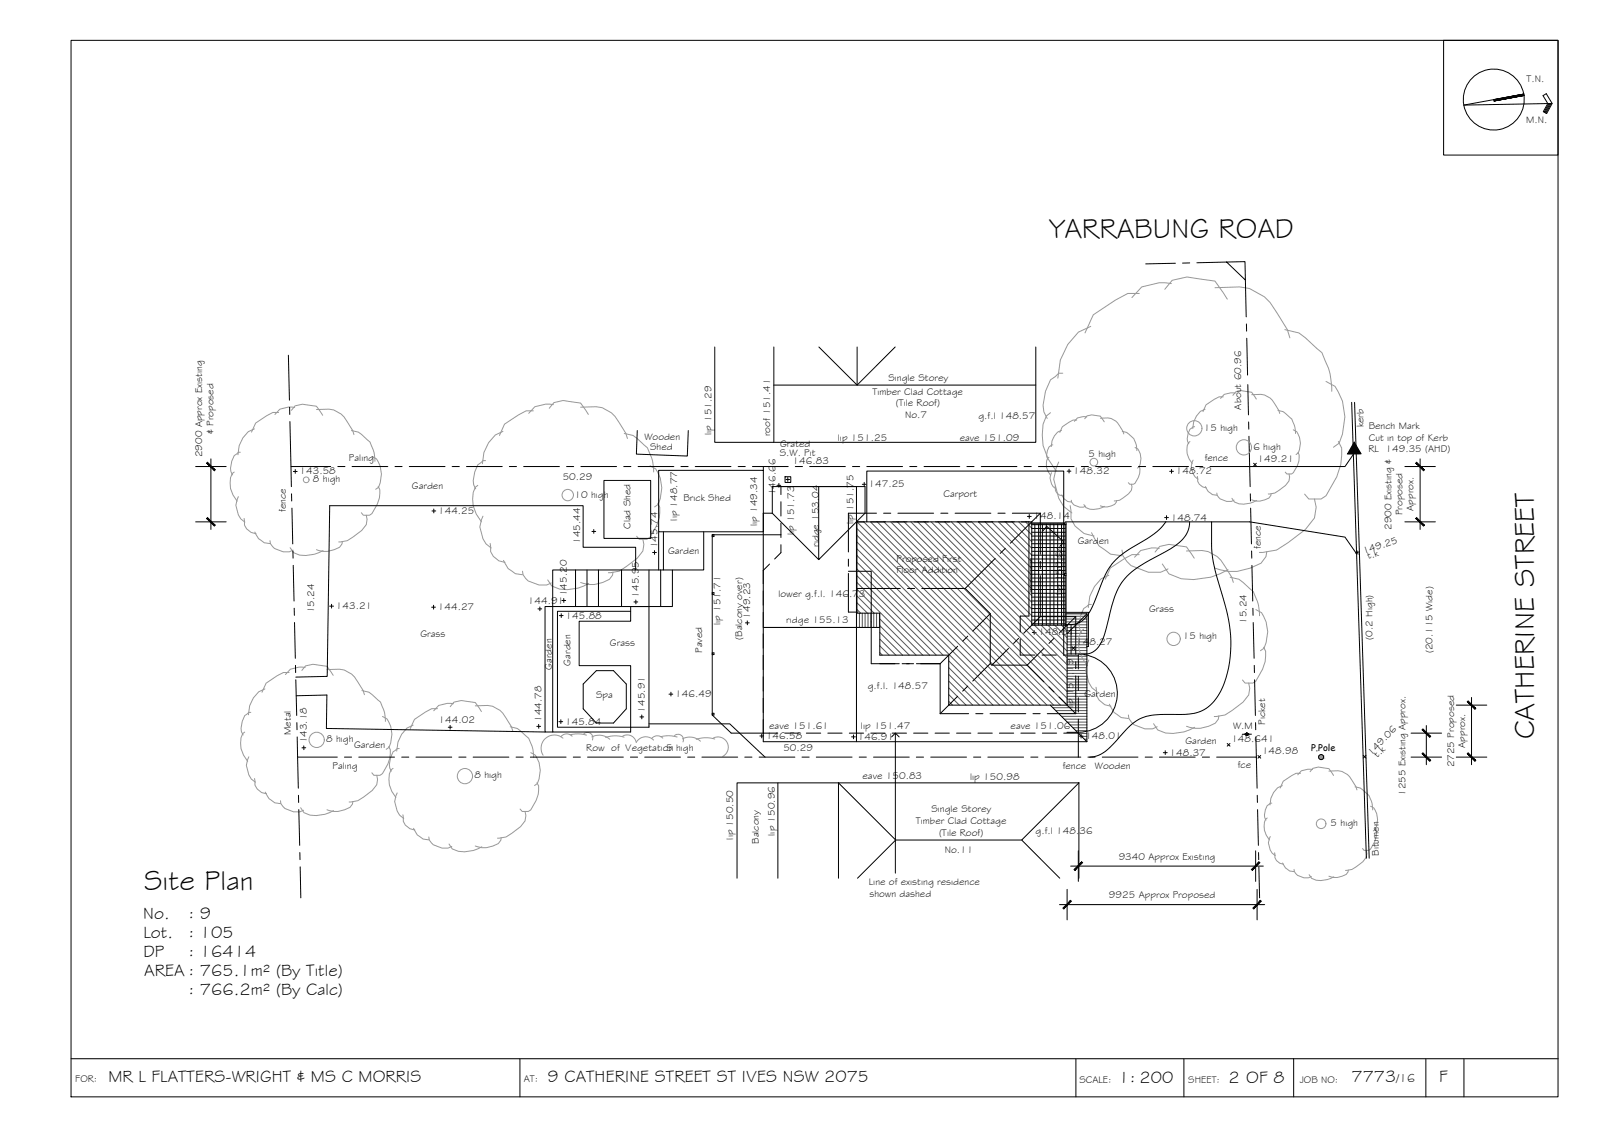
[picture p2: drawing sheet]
<svg xmlns="http://www.w3.org/2000/svg" width="420mm" height="297mm" viewBox="0 0 420 297" stroke-linecap="round" stroke-linejoin="round" font-family="sans-serif">
<!-- layer: BORDER -->
<g fill="none" stroke="#000" stroke-width=".26">
<path d="M18.6 10.6h390v277h-390zM378.6 10.6h30v30.1h-30zM399.7 24.7l-15.8 2.9 23.2-.5-1.6-2.5-.8 .5 1.2 2-1.1 2.2 .8 .5 1.5-2.7M399.7 25l-7.9 1.5M406.2 27.1l-1.2 2.3M406.5 27.1l-1.3 2.4M406.8 27.1l-1.4 2.5M18.6 277.6h390M136.4 277.6v10M282.2 277.6v10M310.5 277.6v10M339.3 277.6v10"/>
<path d="M374 277.6v10M383.9 277.6v10"/>
<circle cx="391.8" cy="26.1" r="8"/>
</g>
<g fill="#000" stroke="#000" stroke-width=".26">
<path d="M391.8 26.1l7.9-1.4zM391.8 26.2l7.9-1.5v.3z"/>
<path d="M391.8 26.2v.3l7.9-1.5zM391.8 26.5l7.9-1.5z"/>
</g>
<!-- layer: HATCH -->
<g fill="none" stroke="#545454" stroke-width=".26">
<path d="M224.8 138.6l46.2 46.3M224.8 136.8l48 48.1M226.5 136.8l48.1 48.1M228.3 136.8l48 48.1M230.1 136.8l48 48.1M231.8 136.8l48.1 48.1M233.6 136.8l46.3 46.3M235.4 136.8l44.5 44.5M237.1 136.8l42.8 42.7h5.2M238.9 136.8l41 41M240.7 136.8l39.2 39.2M242.4 136.8l37.5 37.5h5.2"/>
<path d="M244.2 136.8l26.4 26.4M246 136.8l24.6 24.6M247.7 136.8l22.9 22.9M249.5 136.8l21.1 21.1M251.3 136.8l19.3 19.3M253 136.8l17.6 17.6M254.8 136.8l15.8 15.8M256.6 136.8l14 14M258.3 136.8l12.3 12.3M260.1 136.8l10.5 10.5M261.9 136.8l8.7 8.7M263.7 136.8l6.9 7"/>
<path d="M265.4 136.8l5.2 5.2M267.2 136.8l3.4 3.4M269 136.8l1.6 1.7M224.8 159.8l.9 1M224.8 158l2.7 2.8M224.8 156.2l4.5 4.6M224.8 154.5l17.2 17.3M224.8 152.7l19 19.1M224.8 151l20.8 20.8M224.8 149.2l22.5 22.6M224.8 147.4l37.4 37.5M224.8 145.6l39.2 39.3"/>
<path d="M224.8 143.9l40.9 41M224.8 142.1l42.7 42.8M224.8 140.3l44.5 44.6M224.6 160.5v4M225.4 160.8v3.7M226.2 160.8v3.7M226.9 160.8v3.7M227.7 160.8v3.7M228.4 160.8v3.7M229.2 160.8v3.7M229.9 160.8v3.7M230.7 160.8v3.7"/>
<path d="M230.7 171.1l.7 .7M230.7 169.3l2.5 2.5M230.7 167.5l4.3 4.3M230.7 165.8l6 6M230.7 164l7.8 7.8M230.7 162.3l9.6 9.5M248.8 178.6l6.3 6.3M248.8 176.8l8.1 8.1M248.8 175l9.9 9.9M248.8 173.3l11.6 11.6M271.3 163.9l8.6 8.6M273.1 163.9l6.8 6.8"/>
<path d="M274.8 163.9l5.1 5M276.6 163.9l3.3 3.3M278.4 163.9l1.5 1.5M279.6 163.8h5.5M279.6 163h5.5M279.6 162.3h5.5M279.6 161.6h5.5M279.9 173.5h5.2M279.9 172.8h5.2M279.9 172.1h5.2M279.9 171.3h5.2M279.9 170.6h5.2"/>
<path d="M279.9 169.8h5.2M279.9 169.1h5.2M279.9 168.3h5.2M279.9 167.5h5.2M279.9 166.8h5.2M279.9 166h5.2M279.9 165.3h5.2M279.9 164.5h5.2M279.9 178.8h5.2M279.9 178h5.2M279.9 177.3h5.2M279.9 176.5h5"/>
<path d="M279.9 175.8h4.9M279.9 175h5M248.8 183.9l1 1M248.8 182.1l2.8 2.8M248.8 180.3l4.6 4.6M276.1 185.5h9M276.9 186.3h8.2M277.7 187h7.4M278.4 187.8h6.7M279.2 188.5h5.9M279.9 184.8h5.2M279.9 184.1h5.2"/>
<path d="M279.9 183.3h5.2M279.9 182.6h5.2M279.9 181.8h5.2M279.9 181.1h5.2M279.9 180.3h5.2M279.9 189.3h5.2M280.6 190h4.5M281.4 190.8h3.7M282.1 191.6h3M282.9 192.3h2.2M283.6 193.1h1.5M284.4 193.8h.7"/>
</g>
<!-- layer: 0.13 -->
<g fill="none" stroke="#989898" stroke-width=".26">
<path d="M298.8 76.9h-3l-3.2 1.8-5.9 3.8-2.1 4.8M305.5 75.9l1.9-2.4 3.9-.9 7.4 1.1 3.2 4.7M307.2 74.4l-3.2-.3-4.5 1.1-2.6 2.8M318.7 75.4l6.4-.2 2.6 .4 3.9 2.2 1.5 1.5 4.5 7.1 .7 2.2M278.7 97.8h-1l-.9 .9-1.3 .9-1.3 3-.6 3.6 .2 1.8 .8 1.7M286.1 85.6l-3.3 1.5-2.8 3.2-1.9 4.1-.7 4.7M337 86.4l3.7 .9 1.7 1.3 4.3 3.8 .9 2.2a15.6 15.6 0 0 1 1.7 8M63 118.6h-.5l-1.1 .8-.6 1.5-.3 1.9 .1 .8 .4 .9M66.7 112.4l-1.6 .8-1.4 1.6-1 2.1-.3 2.3M73.1 108.1h-1.5l-4.6 2.8-1 2.4M76.4 107.6l1-1.2 1.9-.4 3.7 .5 1.6 2.4M77.3 106.8l-1.6-.1-2.3 .6-1.3 1.4"/>
<path d="M83 107.4a6.9 6.9 0 0 1 7.2 1.9l2.3 3.6 .3 1M92.2 112.9l1.8 .4 .9 .6 2.1 2 .5 1.1a7.7 7.7 0 0 1 .8 3.9M97.6 119.6l1.1 .7a7.2 7.2 0 0 1 .6 7.4l-.8 .6M131.9 113.1l-2 .9-1.7 2-1.3 2.6-.4 3M139.9 107.7h-1.9l-2 1.1-3.7 2.4-1.3 3M144 107l1.3-1.4 2.4-.6 4.6 .7 2 2.9M145.1 106.1l-2-.1-2.8 .6-1.6 1.8M152.3 106.8l4-.2a7.4 7.4 0 0 1 6.1 4.2l1.8 2.8 .4 1.4M163.7 113.6l2.3 .6 3.8 3.2a12.1 12.1 0 0 1 1.6 6.3M275.1 119.9a2.88 2.88 0 0 0-.2 3.7l.7 1.1M275.5 108.2l-1.1 .9-.8 2.1a13.9 13.9 0 0 0 3.4 12.3M276.1 116.6a1.92 1.92 0 0 0-1.4 1.5l-.2 1.2 .3 1.1"/>
<path d="M278.4 112.8a4.3 4.3 0 0 0-2.7 4.3M282.4 110.1h-1l-2.8 1.8-.7 1.5M284.5 109.8l.6-.8 1.2-.2 2.3 .3 1 1.5M285 109.3a3.1 3.1 0 0 0-3.2 1.2M288.6 109.6a4.3 4.3 0 0 1 5.1 2.1l1 2.1M294.3 113.1a4.9 4.9 0 0 1 3.9 5M297.7 117.3a2.93 2.93 0 0 1 1.5 2.9l-.4 2.2-.5 .3M312.1 115.8a3.1 3.1 0 0 0-.7 3.2l.5 1.3 .8 1.2M313.3 111.9h-.4l-.8 .6a3.5 3.5 0 0 0-.3 3.8M316.1 107.3a5.2 5.2 0 0 0-3.3 5.1M320.8 104h-1.1l-3.4 2.1-.8 1.8M323.3 103.6l.8-.8 1.4-.4 2.8 .4 1.2 1.8"/>
<path d="M324 103.1l-1.2-.1-1.7 .4-1 1.1M328.3 103.5a5.1 5.1 0 0 1 6.1 2.4l1 1.7 .2 .8M335.2 107.6a5.4 5.4 0 0 1 3.9 3.1l.5 1.3 .2 1.7M339.2 112.7l.9 .5a5.5 5.5 0 0 1 .4 5.6l-.6 .4M340.4 118.6a4.1 4.1 0 0 1-.1 3.5l-1.1 1.8-.5 .4h-1.2l-.4-.5M347.8 100l2.3 1.3a14.4 14.4 0 0 1 1.1 14.9l-1.5 1.1M351 115.7l.9 1.8-.3 4.3-1 3.2-2.8 5-1.3 .8h-3.3l-1-1.3M61.4 123.8l-.5 .4a6.7 6.7 0 0 0 1.3 7.2M62.5 130.2a4.9 4.9 0 0 0 1.7 6.7M64 135.9l.1 .7a3.1 3.1 0 0 0 3 3.3M66.8 139.5a4.1 4.1 0 0 0 4 3M96.1 135.1l.2 1.1-.2 1.4-1.2 1.5-3.8 2.6-2.3 .4"/>
<path d="M99.2 127.5l.4 .9a8 8 0 0 1-2.7 6.7h-1.6l-.5-.7M125.3 127.2l-.7 .6a8.3 8.3 0 0 0 1.7 9M126.7 135.3l-.9 2.8 .9 3.2 .8 1.3 1.3 1.1M127.3 120.8h-.6l-1.4 1-.8 1.9-.4 2.3 .1 1.1 .6 1.1M170.5 122.1l1.5 .8a9.1 9.1 0 0 1 .6 9.3l-.9 .7M172.5 131.9l.5 1.1a10.6 10.6 0 0 1-2.5 7.8l-.8 .6h-2.1l-.6-.8M275.8 123.9a3.1 3.1 0 0 0 1.1 4.2M276.7 127.5a2.12 2.12 0 0 0 2 2.5M277.7 121.1l-.7 1.5-.6 3.1 1.3 4.9 1.3 2.2 2.1 1.7M278.5 129.7a2.58 2.58 0 0 0 2.5 1.9M280.7 132.6l.2 1.3v2.1l1.1 1.9 2.3 2 2.6 .6M281 131.1v.5a2.74 2.74 0 0 0 3.7 1.1"/>
<path d="M284.3 132.3a2.11 2.11 0 0 0 2.5 1.3l1.5-.2 1.4-.6M286.3 139.7l1.9 3.4 3.1 2.2 3 .4M292.8 131.3v.4a3.6 3.6 0 0 1-4.2 .9M296.7 127l.2 .6-.2 .9-.7 .9-2.3 1.7-1.5 .2M298.7 122.3a4.2 4.2 0 0 1-1.4 4.7h-1l-.4-.5M312.9 120.6a3.7 3.7 0 0 0 1.3 5M314 124.9l.1 .5a2.29 2.29 0 0 0 2.3 2.5M316.2 127.6a3.1 3.1 0 0 0 2.9 2.2M319.1 129.3l.1 .5a3.2 3.2 0 0 0 4.5 1.3M323.1 130.6a2.53 2.53 0 0 0 3.1 1.6l1.7-.3 1.7-.7M333.4 129.4l-.1 .5-.5 .7a4.9 4.9 0 0 1-4.5 .4M338.1 124.3l.1 .8-.1 1-.9 1.1-2.8 2.1-1.8 .2"/>
<path d="M344.7 130.8l.5 2.2-.5 2.8-2.3 3-4.6 3.5-3 1.9-4.5 .6M70.8 141.7l.1 .8a4.4 4.4 0 0 0 6 1.7M76.1 143.6l.9 1.3a8 8 0 0 0 7.7-.6M89.8 142l-.1 .6-.6 .9a6.6 6.6 0 0 1-6.1 .6M128.6 142.5l.1 .8a3.8 3.8 0 0 0 3.8 4.1M132 146.9l1.3 2.2 1.9 1.3 1.8 .3M137 149.7l.2 1 .6 .9a5.9 5.9 0 0 0 6.8 1.2M143.6 152l1.1 1.6a10 10 0 0 0 9.7-.6M160.8 150l-.2 .8-.8 1.1a8.3 8.3 0 0 1-7.5 .8M168.6 141.4l.3 1.3-.3 1.8-1.5 1.9-4.7 3.3-2.8 .4M286.2 158.5h-.6l-1.4 1-.8 1.9-.4 2.3 .1 1.1 .6 1.1M290.8 150.8l-2 .9-1.8 2.1-1.2 2.5-.4 3"/>
<path d="M294.3 144.2l.2 1.5 1.1 1.5 1 1.1 4.6 1.7h3.2l2-.8M298.8 145.4h-1.9l-2 1.1-3.7 2.4-1.3 3M302.9 144.7l1.3-1.5 2.4-.5 4.6 .7 2 2.9M304 143.8l-2-.1-2.8 .6-1.6 1.8M304.8 147.9l1.8 2.5 3.2 1.3a18.2 18.2 0 0 0 12.3-2.3M311.2 144.5l4-.2a7.4 7.4 0 0 1 6.1 4.2l1.8 2.8 .4 1.4M322.6 151.3l2.3 .6 3.8 3.2a12.2 12.2 0 0 1 1.6 6.3M329.4 159.8l1.5 .8a9.1 9.1 0 0 1 .6 9.3l-.9 .7M332.2 144.6l-.2 1.3-1.3 1.8a13.2 13.2 0 0 1-12 1.2M75.8 176.3h-1.5l-1.6 .9-2.9 1.9-1.1 2.4M79.2 175.8l.9-1.2 2-.4 3.7 .5 1.6 2.4M80 175l-1.6-.1-2.2 .5-1.3 1.4"/>
<path d="M85.8 175.5a6.9 6.9 0 0 1 7.2 2l2.3 3.6 .3 1M284.2 164.9l-.7 .6a8.3 8.3 0 0 0 1.7 9M285.6 173l-.9 2.9 .9 3.1 .8 1.3 1.3 1.1M327.5 179.1l.3 1.3-.3 1.8-1.5 1.9-4.7 3.3-2.8 .4M331.4 169.7l.5 1a10.6 10.6 0 0 1-2.5 7.9l-.8 .5h-2.1l-.6-.8M64.2 191.9l-.6 .5a6.7 6.7 0 0 0 1.3 7.2M65.3 198.4a4.9 4.9 0 0 0 1.7 6.7M65.8 186.8h-.5l-1.1 .8-.7 1.5-.3 1.9 .1 .8 .5 .9M69.5 180.6l-1.7 .8-1.4 1.6-.9 2-.3 2.4M94.9 181.1l1.9 .4 .8 .6 2.2 2 .4 1a7.7 7.7 0 0 1 .9 4M100.3 187.8l1.2 .7a7.2 7.2 0 0 1 .6 7.4l-.8 .6M101.9 195.7l.5 .9a8 8 0 0 1-2.7 6.7h-1.6l-.6-.7"/>
<path d="M104.7 196.3h-.5l-1.1 .8a4.6 4.6 0 0 0-.5 5.1M108.4 190.1l-1.6 .8-1.4 1.6-1 2-.4 2.4M114.7 185.8h-1.5l-4.5 2.8-1.1 2.4M118.1 185.3l.9-1.2 2-.4 3.7 .5 1.6 2.4M118.9 184.5l-1.6-.1-2.3 .5-1.2 1.4M124.7 185.1l3.2-.2a5.9 5.9 0 0 1 4.8 3.4l1.4 2.2 .4 1.1M133.8 190.5l1.9 .5 .8 .6 2.2 2 .4 1a7.9 7.9 0 0 1 .9 4M139.2 197.3l1.2 .7a7.1 7.1 0 0 1 .5 7.4l-.7 .6M147.6 193.5a3.5 3.5 0 0 0-4.5 0 3.5 3.5 0 0 0-.7 4.5M149.5 192.6l2.2-.2 2.1 .3M150.1 193a1.96 1.96 0 0 0-3 .1M153.1 192.4a1.43 1.43 0 0 1 1.8-.1 1.43 1.43 0 0 1 .5 1.7"/>
<path d="M155.2 193.2a4.2 4.2 0 0 1 4.7 .6M163.3 193a2.39 2.39 0 0 1 3.6 1.6 2.86 2.86 0 0 1 4.5-.6M163.7 193.3l-2.1-.4-2.8 .4M173.3 193.1l2.1-.2 2.2 .3M173.8 193.5a1.96 1.96 0 0 0-2.9 .1M176.9 192.8a1.42 1.42 0 0 1 1.8 0 1.42 1.42 0 0 1 .4 1.7M179 193.7a4.2 4.2 0 0 1 4.7 .6M187.1 193.5a2.71 2.71 0 0 1 3.6 1.2 2.71 2.71 0 0 1-1.1 3.6M187.5 193.8l-2.8-.4-2.1 .4M287.5 180.2l.1 .8a3.8 3.8 0 0 0 3.8 4.2M290.9 184.6l1.3 2.2 1.9 1.3 1.8 .3M295.9 187.4l.2 1 1.3 1.6 2.9 1.1h2l1.2-.6"/>
<path d="M302.5 189.7l1.1 1.7a10.1 10.1 0 0 0 9.7-.7M319.7 187.7l-.2 .8-.8 1.1a8.3 8.3 0 0 1-7.5 .8M66.8 204.1l.1 .7a3.1 3.1 0 0 0 3 3.3M69.6 207.7a4.1 4.1 0 0 0 4 3M73.6 209.9l.1 .8a4.4 4.4 0 0 0 5.9 1.7M78.9 211.8l.8 1.3a8 8 0 0 0 7.8-.6M92.5 210.2l-.1 .6-.6 .9a6.6 6.6 0 0 1-6 .6M98.8 203.3l.2 1-.2 1.4-1.2 1.5-3.8 2.7-2.2 .4M103.1 201.4l-.6 .5a6.7 6.7 0 0 0 1.3 7.2M104.2 207.9a4.9 4.9 0 0 0 1.7 6.7M105.7 213.6l.1 .7a3 3 0 0 0 3 3.3M108.5 217.2l.9 1.7 1.6 1.1 1.5 .2"/>
<path d="M112.5 219.4l.1 .8a4.4 4.4 0 0 0 5.9 1.7M131.5 219.6l-.2 .7-.6 .9a6.5 6.5 0 0 1-6 .6M137.7 212.7l.2 1.1-.2 1.4-1.2 1.5-3.8 2.7-2.2 .3M140.8 205.2l.5 .9a8.5 8.5 0 0 1-2.1 6.2l-.6 .4h-1.6l-.6-.6M332.3 214.5a3.1 3.1 0 0 0-.7 3.2l.5 1.3 .8 1.2M333.1 219.3a3.7 3.7 0 0 0 1.4 5M333.6 210.6h-.5a3.6 3.6 0 0 0-1.1 4.4M336.3 206a5.1 5.1 0 0 0-3.2 5M341.1 202.7h-1.2l-3.3 2.1-.8 1.8M343.6 202.3l.7-.9 1.5-.3 2.7 .4 1.2 1.8M344.2 201.8l-1.2-.1-1.7 .4-.9 1M348.5 202.2a5.1 5.1 0 0 1 6.1 2.4l1 1.7 .3 .8"/>
<path d="M355.4 206.3a5.4 5.4 0 0 1 4 3.1l.5 1.2 .1 1.7M359.5 211.4l.8 .5a5.5 5.5 0 0 1 .5 5.5l-.6 .4M360.7 217.3a4 4 0 0 1-.2 3.5l-1 1.8-.5 .3h-1.3l-.4-.4M117.8 221.3l.8 1.3a7.9 7.9 0 0 0 7.8-.6M334.3 223.6l.1 .5a2.29 2.29 0 0 0 2.2 2.5M336.4 226.2a3.1 3.1 0 0 0 3 2.3M339.4 227.9l.1 .6a3.2 3.2 0 0 0 4.4 1.3M343.4 229.3a2.53 2.53 0 0 0 3 1.6l1.7-.3 1.7-.7M353.6 228.1v.5l-.5 .6a4.9 4.9 0 0 1-4.6 .5M358.3 222.9l.2 .8-.2 1.1-.9 1.1-2.8 2-1.7 .3"/>
</g>
<!-- layer: BOUNDARY -->
<g fill="none" stroke="#000" stroke-width=".26">
<path d="M308.3 69l-7.8 .2M312 68.9l-1.9 .1M321.7 68.7l4.8-.1 .1 4.8zM321.7 68.7l-7.8 .2M326.6 73.4l.2 9.7M75.6 93.1l.3 11.8M326.9 84.9v1.9M327 88.7l.2 9.6M76 106.8v1.9M76 110.5l.3 11.8M327.3 100.8l.1 8M327.5 110.6v1.9"/>
<path d="M327.6 114.4l.2 7.9M76.5 129.5v1.9M76.6 133.2l.2 9.4M86.7 122.3h-10.4l.1 5.3M88.6 122.3h1.9M92.3 122.3h9.4M103.6 122.3h1.9M107.3 122.3h9.4M118.6 122.3h1.9M122.4 122.3h9.3M133.6 122.3h1.9M137.3 122.3h9.4"/>
<path d="M148.6 122.3h1.9M152.3 122.3h9.4M163.6 122.3h1.9M167.4 122.3h9.3M178.6 122.3h1.9M182.3 122.3h9.4M193.6 122.3h1.9M197.3 122.3h9.4M208.6 122.3h1.9M212.4 122.3h9.3M223.6 122.3h1.9M227.3 122.3h9.4"/>
<path d="M238.6 122.3h1.9M242.3 122.3h9.4M253.6 122.3h1.9M257.4 122.3h9.3M268.6 122.3h1.9M272.3 122.3h9.4M283.6 122.3h1.9M287.3 122.3h9.4M298.6 122.3h1.9M302.4 122.3h9.3M313.6 122.3h1.9M317.3 122.3h10.5l.1 5.3"/>
<path d="M327.9 129.5l.1 1.9M328 133.2l.2 9.4M76.8 144.5l.1 1.8M76.9 148.2l.2 9.4M77.2 159.5v1.8M328.3 144.5v1.8M328.3 148.2l.3 9.4M328.6 159.5v1.8M77.2 163.2l.3 9.4M77.5 174.4v1.9M77.6 178.2l.2 9.4M328.7 163.2l.2 9.4"/>
<path d="M329 174.4v1.9M329 178.2l.3 9.4M77.9 189.5v1.8M77.9 193.2l.1 5.3h10.5M78 198.5l.2 8.1M90.3 198.5h1.9M94.1 198.5h9.4M105.4 198.5h1.8M109.1 198.5h9.4M120.3 198.5h1.9M124.1 198.5h9.4M135.3 198.5h1.9"/>
<path d="M139.1 198.5h9.4M150.4 198.5h1.8M154.1 198.5h9.4M165.3 198.5h1.9M169.1 198.5h9.4M180.3 198.5h1.9M184.1 198.5h9.4M195.3 198.5h1.9M199.1 198.5h9.4M210.3 198.5h1.9M214.1 198.5h9.4M225.3 198.5h1.9"/>
<path d="M229.1 198.5h9.4M240.3 198.5h1.9M244.1 198.5h9.4M255.3 198.5h1.9M259.1 198.5h9.4M270.3 198.5h1.9M274.1 198.5h9.4M285.3 198.5h1.9M289.1 198.5h9.4M300.3 198.5h1.9M304.1 198.5h9.4M315.3 198.5h1.9"/>
<path d="M319.1 198.5h10.4M329.3 189.5v1.8M329.4 193.2l.3 13.4M78.3 208.5v1.9M78.4 212.3l.2 9.3M329.7 208.5l.1 1.9M329.8 212.3l.2 9.3M78.6 223.5l.1 1.9M78.7 227.3l.2 8.1M330.1 223.5v1.9M330.2 227.3l.2 8.1"/>
</g>
<!-- layer: EXISTING -->
<g fill="none" stroke="#000" stroke-width=".26">
<path d="M354.5 105.5l3.9 119.5M355 119.1l-2.3 3.2h-24.9M355.3 105.5l3.8 119.5M170.7 139.4v-13.4h-12.3v15.2h12.3M172.7 123.3h27.5v16.1h-27.5zM172.7 139.4v10M174 139.4v10h-7.3v-5.9h-13.8v-10.9h-66.4l-.7 44.7-8.2 .2M184.6 139.4v10h-8.3v9.6h-6.1v31.3M200.2 122.3v1M204.8 131.5v3.8M204.8 137.2v3.7M205.9 125h1.5v1.5h-1.5z"/>
<path d="M224.6 136.8h2M224.6 127.6h-19.8v2.1M228.5 136.8h3.7M234.1 136.8h3.8M239.7 136.8h3.8M245.4 136.8h3.7M251 136.8h3.7M256.6 136.8h3.8M262.2 136.8h3.8M267.9 136.8h2v24.7h-2.3v4.2M273.6 139.1l.9-1.1 4.5 4.1-1 1.1M279.4 136.8h26.4"/>
<path d="M305.8 136.8h12M305.8 136.8a14.6 14.6 0 0 1-5.1 4.5l-2 1.2a19.4 19.4 0 0 0-7.4 5.9 29.6 29.6 0 0 0-3.9 8.4 12 12 0 0 1-4 6.2l-1.4 .6-1.1 .1M312 136.8a8.4 8.4 0 0 1-5 7.1l-1.3 .7a46 46 0 0 0-9.4 5.8 15.6 15.6 0 0 0-4.7 8.5l-.8 3.3a17.2 17.2 0 0 1-3.2 8 4.4 4.4 0 0 1-3.3 1.3M150.9 149.4v9.6M154 149.4v9.6M157 149.4v9.6M163 149.4v9.6M166.7 149.4h-21.7v9.6h25.2M170.2 159h-4.8v3.9h-13.5v11.6h13.5v16.2M170.2 149.4v9.6M173.3 149.4v9.6M174 149.4h2.3"/>
<path d="M186.8 140.2h.4v.5h-.4zM186.8 155.4h.4v.4h-.4zM200.2 154.9v3.8M201.8 147.9l-1.6 1.6v3.5M204.8 142.8v2.1l-1.6 1.7M355.8 145.2l-3.1-4.4-24.9-4h-10a49.3 49.3 0 0 0 .2 9.3 90.3 90.3 0 0 0 3.4 12.9 30.9 30.9 0 0 1-1.6 22.9 10.1 10.1 0 0 1-10.3 5.4 29.9 29.9 0 0 0-8.8 .5 13.8 13.8 0 0 0-7 5.3 15.7 15.7 0 0 1-5.6 4.9l-2.3 .5M156.4 175.8h4.5l3.4 3.5v6.5l-3.4 3.8h-4.5l-3.4-3.8v-6.5zM165.4 160.3h-19.2v30.4h19.2M186.8 171.2h.4v.4h-.4zM200.2 160.6v3.7M200.2 166.2v3.7M200.2 171.8v3.7"/>
<path d="M200.2 177.4v3.8M267.6 167.5v4.2h3.8M273.3 171.7h3.8M278.9 171.7h3.9v3.7M279.4 163.7h1.5v7.8M282.8 177.3v3.7M284.3 171.6a10.2 10.2 0 0 1 8.7 10.9 10.2 10.2 0 0 1-10.2 9.5M77.7 182.4l8-.2-.1 8.8 57.3 .9M145 191.9h-2.1v-32.9h2.1v32.9h20.4M165.4 190.7h4.8M170.2 189.8h21.2l9.2 8.7M186.8 187h.4v.5h-.4z"/>
<path d="M200.2 183.1v3.7M200.2 188.7v3.5h3.8M205.9 192.2h3.7M211.5 192.2h3.8M217.1 192.2h3.8M222.7 192.2h3.8M228.4 192.2h3.7M234 192.2h3.8M239.6 192.2h3.8M245.2 192.2h3.8M250.9 192.2h3.7M256.5 192.2h3.8"/>
<path d="M262.1 192.2h3.8M267.7 192.2h3.8M273.4 192.2h3.7M282.8 182.9v3.8M282.8 188.5v3.7h-3.8"/>
</g>
<!-- layer: TEXT1 -->
<g fill="#989898" stroke="#989898" stroke-width=".26">
<path d="M346.5 197.9l.2 .1zM346.4 198h.3z"/>
<path d="M346.4 198h.3zM346.3 198h.4z"/>
<path d="M346.3 198h.5zM346.2 198h.6z"/>
<path d="M346.2 198l.7 .1zM346.2 198l.7 .1z"/>
<path d="M346.1 198.1l.9 .1zM346.1 198.1l.9 .1z"/>
<path d="M346 198.2l1 .1zM346 198.2l1 .1z"/>
<path d="M346 198.3l1 .1zM346 198.3l1 .1z"/>
<path d="M346 198.4l1 .1zM346 198.4l1 .1z"/>
<path d="M346 198.5l1 .1zM346 198.5l1 .1z"/>
<path d="M346 198.6h1zM346 198.6l1 .1z"/>
<path d="M346 198.7h1zM346 198.7l1 .1z"/>
<path d="M346 198.8h1zM346 198.8l.9 .1z"/>
<path d="M346.1 198.9h.8zM346.1 198.9h.7z"/>
<path d="M346.2 198.9h.6zM346.2 198.9l.5 .1z"/>
<path d="M346.3 199h.4zM346.3 199h.4z"/>
<path d="M346.4 199h.3zM346.4 199h.1z"/>
</g>
<g fill="none" stroke="#000" stroke-width=".26">
<path d="M282.8 171.5h1.5M165.4 190.7v1.2M170.2 190.3v.4M282.8 192v6.5M328.2 192.5h-2.4"/>
<circle cx="327" cy="192.5" r=".24"/>
<circle cx="346.5" cy="198.5" r=".67"/>
</g>
<!-- layer: TEXT -->
<path d="M355.2 115.9l1.7 3h-3.4zM353.5 118.9h3.4z" fill="#000" stroke="#000" stroke-width=".26"/>
<!-- layer: VEGSPREAD -->
<g fill="none" stroke="#989898" stroke-width=".26">
<circle cx="313.2" cy="112.3" r="2"/>
<circle cx="326.2" cy="117.3" r="2"/>
<circle cx="80.3" cy="125.8" r=".75"/>
<circle cx="148.9" cy="129.8" r="1.49"/>
<circle cx="286.9" cy="121.2" r="1.01"/>
<circle cx="307.8" cy="167.5" r="1.75"/>
<circle cx="83.1" cy="194" r="2"/>
<circle cx="121.9" cy="203.5" r="2"/>
<circle cx="346.5" cy="216" r="1.26"/>
</g>
<!-- layer: BLD_01 -->
<path d="M170.7 139.4v1.8M279.8 192h3" fill="none" stroke="#000" stroke-width=".26"/>
<!-- layer: TEXT1 -->
<g fill="#000" stroke="#000" stroke-width=".26">
<path d="M326.9 192.2h.2zM326.9 192.2h.2zM326.9 192.2h.2zM326.9 192.2h.2z"/>
<path d="M326.9 192.2l.2 .1zM326.9 192.3h.2z"/>
<path d="M326.9 192.7h.2zM326.9 192.7h.2z"/>
<path d="M326.9 192.3h.2zM326.9 192.3h.2z"/>
<path d="M326.9 192.3h.3zM326.8 192.3h.4zM326.8 192.3h.4zM326.8 192.3h.4z"/>
<path d="M326.9 192.7h.2zM326.9 192.7h.2zM326.9 192.7h.2zM326.9 192.7h.2z"/>
<path d="M326.8 192.3l.4 .1zM326.8 192.3l.4 .1z"/>
<path d="M326.8 192.7h.4zM326.8 192.7h.3zM326.9 192.7h.2zM326.9 192.7h.2z"/>
<path d="M326.8 192.6h.4zM326.8 192.6h.4z"/>
<path d="M326.8 192.6h.4zM326.8 192.6l.4 .1zM326.8 192.7h.4zM326.8 192.7h.4z"/>
<path d="M326.8 192.4h.4zM326.8 192.4h.4z"/>
<path d="M326.8 192.4h.4zM326.8 192.4h.4zM326.8 192.4h.4zM326.8 192.4h.4z"/>
<path d="M326.8 192.4h.4zM326.8 192.4h.4zM326.8 192.4h.4zM326.8 192.4h.4z"/>
<path d="M326.8 192.4l.5 .1zM326.8 192.4l.5 .1z"/>
<path d="M326.8 192.5h.4zM326.8 192.5h.4z"/>
<path d="M326.8 192.5h.4zM326.8 192.5h.4z"/>
<path d="M326.8 192.5l.4 .1zM326.8 192.5l.4 .1zM326.8 192.6h.4zM326.8 192.6h.4z"/>
<path d="M326.8 192.6h.4zM326.8 192.6h.4z"/>
<path d="M326.8 192.5h.5zM326.8 192.5h.5z"/>
</g>
<!-- layer: ROOFPLAN EXIST. -->
<g fill="none" stroke="#000" stroke-width=".26">
<path d="M187.5 91v25h84.2v-25M203 91v25M214.8 91l10 10 10-10M224.8 91v10M167.1 112.9l-.2 6.2 13.4 .5 .2-6.7M203 101h68.7M202.6 134.5h-2.4v60h84.9M202.6 134.5l12.1 12.2M214.7 127.6v19.1l12.2-12.2v-6.9h-24.3v6.9M224.6 136.8v57.7M227.3 136.8v-13.3h51.7v48.2M204.8 140.2h-18v47.3l5 4.7h8.4"/>
<path d="M200.2 164.5h30.5M204 205.2v25M283 205.2h-89.7v25M283 205.2l-15 15 9.9 10M283 205.2v25M234.9 220.2l-10 10M268 220.2h-33.1l-15-15v25"/>
</g>
<!-- layer: BLD_ADJ -->
<path d="M282.8 205.2h.2" fill="none" stroke="#545454" stroke-width=".26"/>
<!-- layer: HGTS_11 -->
<g fill="none" stroke="#000" stroke-width=".26">
<path d="M76.9 123.6h1M77.4 123.1v1M113.3 134h1M113.8 133.4v1.1M155.2 139.3h1M155.7 138.8v1M203.8 127.2h1M204.3 126.7v1M206.1 125.7h1M206.6 125.2v1M226.2 127h1M226.7 126.5v1"/>
<path d="M269.5 135.4h1M269.9 134.9v1M279.9 123.5h1M280.4 123v1M305.4 135.7h1.1M306 135.2v1M306.8 123.6h1M307.3 123.1v1M328.8 121.4l.7 .8M329.5 121.4l-.7 .8M86.5 158.9h1M87 158.4v1"/>
<path d="M113.2 159.2h1M113.7 158.7v1M141.1 159.6h1M141.6 159.1v1M147.4 157.4h1M147.9 156.9v1M166.3 157.8h1M166.8 157.3v1M171.6 144.3l.1 1M172.2 144.8l-1 .1M355.9 144.3l.3 1M356.5 144.7l-1 .3"/>
<path d="M146.7 161.4h1M147.2 160.9v1M195.5 163.3h1M196 162.8v1M270.7 165.8h1M271.2 165.3v1M281.2 169.6l.7 .7M281.9 169.6l-.7 .7M79.7 195.6v.9M80.2 196l-1 .1M117.6 190.7h1M118.1 190.2v1"/>
<path d="M140.8 190.4h1M141.3 189.9v1M146.6 189.2h1M147.1 188.7v1M167.8 188h1M168.3 187.4v1.1M175.5 182h1M176 181.5v1M199.3 192.9h1M199.8 192.5v1M223.3 193.2h1.1M223.8 192.7v1"/>
<path d="M283 193h1M283.5 192.5v1M305.1 197.3h1M305.6 196.8v1M321.9 194.9l.7 .7M322.6 194.9l-.7 .7M329.9 198.1l.8 .7M330.7 198.1l-.8 .7M357.5 198l.8 .7M358.3 198l-.8 .7"/>
</g>
<!-- layer: NEWWORK -->
<path d="M224.8 136.8h45.8v27.1h9.3v21h-31.1v-13.1h-18.1v-11h-5.9zM270.3 137.1h9.3v27.1M270.3 137.3h8.9M279.2 137.1v.4h.4M279.4 137.5v12.9M279.4 150.9v13.3M279.6 150.4h-.4v.5h.4M279.6 160.9h5.5v33.6l-9.7-9.6M279.6 160.5h5.9v9h-.4" fill="none" stroke="#000" stroke-width=".26"/>
<!-- layer: ROOFPLAN NEW -->
<g fill="none" stroke="#000" stroke-width=".26">
<path d="M229.9 134.5h-7.4v10.2M231.7 134.5h1.9M235.5 134.5h9.4M246.7 134.5h1.9M250.5 134.5h9.4M261.7 134.5h1.9M265.5 134.5h7.3M272.8 134.5v10.8M272.8 134.5l-7.8 7.9M222.5 149.8h6v24.2h7.3M222.5 146.6v1.9M222.5 150.3v10.2h2.5"/>
<path d="M224.8 154.3h11.3M238 154.3h1.9M241.8 154.3h11.3l6.6 6.6v13.1M261 146.4l-7.9 7.9M263.7 143.8l-1.4 1.3M272.8 147.2v1.8M272.8 150.9v10.8M236.6 174h3M240.4 174h6.2M246.6 174v13.1M251.2 169.4l-4.6 4.6M253.8 166.8l-1.3 1.3"/>
<path d="M253.8 179.9l-1.3 1.3M259.7 160.9l-4.6 4.6M264.5 170l-4.4 4.4M267.2 167.4l-1.4 1.3M269.4 174.4h-9.3l-.4-.4-4.6 4.6M269.4 174.4l4.4 4.4M272.8 161.7h9.3M272.8 161.7l-4.3 4.3M273.8 170l-4.4 4.4M276.4 167.4l-1.3 1.3M282.1 161.7v9.9M282.1 173.5v1.8"/>
<path d="M282.1 177.2v9.9M282.1 161.7l-4.3 4.3M285.1 160.9l-5.2 5.2M246.6 187.1h7.4M251.2 182.5l-4.6 4.6M255.9 187.1h1.9M259.7 187.1h9.3M270.9 187.1h1.9M274.7 187.1h7.4M275.1 180.1l1.3 1.3M277.8 182.7l4.3 4.4"/>
</g>
<!-- layer: TEXT -->
<path d="M224.6 127.6v9.2" fill="none" stroke="#000" stroke-width=".26"/>
<!-- layer: DIMENSION -->
<g fill="none" stroke="#000" stroke-width=".26">
<path d="M51.3 136.8h8M51.3 122.3h8M55.3 120.3v18.5M368.5 136.8h8M368.5 122.3h8M372.5 120.3v18.5M370.1 192.2h8M370.1 198.5h8M374.1 190.2v10.3M381.9 198.5h8M381.9 184.9h8M385.9 182.9v17.6"/>
<path d="M277.9 237.2h53.8M279.9 233.2v8M280.8 227.1h50.5M282.8 223.1v8M329.3 223.1v8M329.7 233.2v8"/>
</g>
<!-- layer: 0 -->
<g fill="#000" stroke="#000" stroke-width=".26">
<path d="M54.4 135.7l-.2 .2 2.2 1.8zM54.2 135.9l2.2 1.8-.2 .2z"/>
<path d="M54.2 121.4l2 2 .2-.2zM54.2 121.4l.2-.2 2 2z"/>
<path d="M371.5 121.2l-.2 .2 2.3 1.8zM371.3 121.4l2.3 1.8-.3 .2z"/>
<path d="M371.3 135.9l2 2 .3-.2zM371.5 135.7l2.1 2-2.3-1.8z"/>
<path d="M373.2 197.4l-.2 .2 2.2 1.8zM373 197.6l2.2 1.8-.2 .2z"/>
<path d="M373 191.3l2 2 .2-.2zM373.2 191.1l2 2-2.2-1.8z"/>
<path d="M385 183.8l-.2 .2 2.2 1.8zM384.8 184l2.2 1.8-.2 .2z"/>
<path d="M384.8 197.6l2 2 .2-.2zM384.8 197.6l.2-.2 2 2z"/>
<path d="M280.8 236.1l-1.8 2.2 2-2zM280.8 236.1l-1.8 2.2-.2-.2z"/>
<path d="M283.7 226l-1.8 2.2 2-2zM281.7 228l2-2-1.8 2.2z"/>
<path d="M328.2 228l.2 .2 1.8-2.2zM330.2 226l.2 .2-2 2z"/>
<path d="M330.6 236.1l-2 2 .2 .2zM330.6 236.1l.2 .2-2 2z"/>
</g>
<path d="M233.8 193.2l1-1 1 1M234.8 192.2v36.7" fill="none" stroke="#000" stroke-width=".26"/>
<!-- layer: TILES -->
<g fill="none" stroke="#000" stroke-width=".26">
<path d="M270.6 137.6h8.8M270.6 138.5h8.8M270.6 139.5h8.8M271.4 137.3v26.6M272.4 137.3v26.6M273.4 137.3v26.6M274.4 137.3v26.6M275.4 137.3v26.6M276.4 137.3v26.6M277.4 137.3v26.6M278.4 137.3v26.6M270.3 146.6h9.1"/>
<path d="M270.3 147.5h9.1M270.3 148.5h9.1M270.3 149.6h9.1M270.3 150.6h8.9M270.3 151.5h9.1M270.3 152.5h9.1M270.3 153.6h9.1M270.3 154.6h9.1M270.4 146.4v8.9M270.6 140.5h8.8M270.6 141.6h8.8M270.6 142.6h8.8"/>
<path d="M270.6 143.5h8.8M270.6 144.5h8.8M270.6 145.6h8.8M270.6 155.5h8.8M270.6 156.5h8.8M270.6 157.6h8.8M270.6 158.6h8.8M270.6 159.5h8.8M270.6 160.5h8.8M270.6 161.6h8.8M270.6 162.6h8.8M270.6 163.5h8.8"/>
</g>
<g font-size="7.5">
<text x="275.3" y="62.3">YARRABUNG ROAD</text>
<text x="402.4" y="193.9" transform="rotate(-90 402.4 193.9)">CATHERINE STREET</text>
<text x="37.8" y="233.3">Site Plan</text>
</g>
<g font-size="4.5">
<text x="37.6" y="240.8">No.</text>
<text x="37.6" y="245.9">Lot.</text>
<text x="49.4" y="240.8">: 9</text>
<text x="49.4" y="245.9">: 105</text>
<text x="37.6" y="250.9">DP</text>
<text x="49.4" y="250.9">: 16414</text>
<text x="37.8" y="255.9">AREA : 765.1m² (By Title)</text>
<text x="49.4" y="260.9">: 766.2m² (By Calc)</text>
<text x="28.4" y="283.6">MR L FLATTERS-WRIGHT &amp; MS C MORRIS</text>
<text x="143.6" y="283.6">9 CATHERINE STREET ST IVES NSW 2075</text>
<text x="293.4" y="283.9">1: 200</text>
<text x="322.2" y="283.9">2 OF 8</text>
<text x="354.4" y="283.8">7773</text>
<text x="377.4" y="283.7">F</text>
</g>
<text font-size="3.2" x="366.2" y="283.8">/16</text>
<g font-size="2.6">
<text x="400.4" y="21.5">T.N.</text>
<text x="400.3" y="32.3">M.N.</text>
<text x="233" y="99.9">Single Storey</text>
<text x="228.8" y="103.5">Timber Clad Cottage</text>
<text x="235" y="106.3">(Tile Roof)</text>
<text x="325.5" y="107.4" transform="rotate(-90 325.5 107.4)">About 60.96</text>
<text x="56" y="113.8" transform="rotate(-90 56 113.8)">&amp; Proposed</text>
<text x="237.4" y="109.7">No.7</text>
<text x="256.6" y="110">g.f.l 148.57</text>
<text x="315.7" y="112.9">15 high</text>
<text x="357.6" y="112.1" transform="rotate(-90 357.6 112.1)">kerb</text>
<text x="359" y="112.6">Bench Mark</text>
<text x="53.1" y="119.9" transform="rotate(-90 53.1 119.9)">2900 Approx Existing</text>
<text x="169" y="115.4">Wooden</text>
<text x="170.5" y="118">Shed</text>
<text x="186.6" y="114" transform="rotate(-90 186.6 114)">lip 151.29</text>
<text x="202" y="114.4" transform="rotate(-90 202 114.4)">roof 151.41</text>
<text x="204.5" y="119.6">S.W. Pit</text>
<text x="204.6" y="117.2">Grated</text>
<text x="219.8" y="115.5">lip 151.25</text>
<text x="251.7" y="115.6">eave 151.09</text>
<text x="285.5" y="119.7">5 high</text>
<text x="328.7" y="117.9">6 high</text>
<text x="358.9" y="118.4">RL 149.35 (AHD)</text>
<text x="359" y="115.5">Cut in top of Kerb</text>
<text x="78.6" y="124.4">143.58</text>
<text x="91.5" y="120.8">Paling</text>
<text x="147.6" y="125.9">50.29</text>
<text x="207.9" y="121.6">146.83</text>
<text x="281.5" y="124.3">148.32</text>
<text x="308.4" y="124.3">148.72</text>
<text x="316" y="120.9">fence</text>
<text x="329.8" y="121.1">149.21</text>
<text x="82.1" y="126.5">8 high</text>
<text x="108" y="128.1">Garden</text>
<text x="150.7" y="130.5">10 high</text>
<text x="179.2" y="131.2">Brick Shed</text>
<text x="203.4" y="129.8" transform="rotate(-90 203.4 129.8)">146.66</text>
<text x="227.8" y="127.7">147.25</text>
<text x="247.4" y="130.3">Carport</text>
<text x="75" y="134.2" transform="rotate(-90 75 134.2)">fence</text>
<text x="114.9" y="134.7">144.25</text>
<text x="177.6" y="136.5" transform="rotate(-90 177.6 136.5)">lip 148.77</text>
<text x="198.6" y="137.9" transform="rotate(-90 198.6 137.9)">lip 149.34</text>
<text x="223.8" y="137.3" transform="rotate(-90 223.8 137.3)">lip 151.75</text>
<text x="271.1" y="136.2">148.14</text>
<text x="307.1" y="136.5">148.74</text>
<text x="367.8" y="135.1" transform="rotate(-90 367.8 135.1)">Proposed</text>
<text x="370.8" y="133.9" transform="rotate(-90 370.8 133.9)">Approx.</text>
<text x="152.2" y="142.6" transform="rotate(-90 152.2 142.6)">145.44</text>
<text x="165.3" y="138.7" transform="rotate(-90 165.3 138.7)">Clad Shed</text>
<text x="172.4" y="143.7" transform="rotate(-90 172.4 143.7)">145.74</text>
<text x="208.3" y="140.3" transform="rotate(-90 208.3 140.3)">lip 151.73</text>
<text x="214.7" y="143.4" transform="rotate(-90 214.7 143.4)">ridge 153.04</text>
<text x="282.7" y="142.7">Garden</text>
<text x="364.9" y="138.9" transform="rotate(-90 364.9 138.9)">2900 Existing &amp;</text>
<text x="175.2" y="145.3">Garden</text>
<text x="235.1" y="147.4">Proposed First</text>
<text x="330.7" y="144" transform="rotate(-90 330.7 144)">fence</text>
<text x="357.7" y="145.3" transform="rotate(-19 357.7 145.3)">149.25</text>
<text x="358.9" y="146.7" transform="rotate(-19 358.9 146.7)">t.k</text>
<text x="235.1" y="150.3">Floor Addition</text>
<text x="278.7" y="155.9" transform="rotate(-90 278.7 155.9)">lip 150.64</text>
<text x="82.4" y="160.8" transform="rotate(-90 82.4 160.8)">15.24</text>
<text x="88.1" y="159.7">143.21</text>
<text x="114.8" y="160">144.27</text>
<text x="138.4" y="158.5">144.91</text>
<text x="148.6" y="156.3" transform="rotate(-90 148.6 156.3)">145.20</text>
<text x="167.5" y="156.7" transform="rotate(-90 167.5 156.7)">145.95</text>
<text x="204.1" y="156.6">lower g.f.l. 146.73</text>
<text x="301.4" y="160.5">Grass</text>
<text x="110.3" y="167">Grass</text>
<text x="148.3" y="162.2">145.88</text>
<text x="188.9" y="163.9" transform="rotate(-90 188.9 163.9)">lip 151.71</text>
<text x="194.6" y="167.7" transform="rotate(-90 194.6 167.7)">(Balcony over)</text>
<text x="196.8" y="162.2" transform="rotate(-90 196.8 162.2)">149.23</text>
<text x="206.2" y="163.3">ridge 155.13</text>
<text x="272.4" y="166.6">148.51</text>
<text x="310.2" y="167.5">15 high</text>
<text x="326.9" y="163.6" transform="rotate(-90 326.9 163.6)">15.24</text>
<text x="359.9" y="167.7" transform="rotate(-90 359.9 167.7)">(0.2 High)</text>
<text x="160" y="169.3">Grass</text>
<text x="184.1" y="171.2" transform="rotate(-90 184.1 171.2)">Paved</text>
<text x="282.2" y="169.2">148.27</text>
<text x="375.7" y="171.3" transform="rotate(-90 375.7 171.3)">(20.115 Wide)</text>
<text x="144.8" y="175.6" transform="rotate(-90 144.8 175.6)">Garden</text>
<text x="149.6" y="174.5" transform="rotate(-90 149.6 174.5)">Garden</text>
<text x="156.3" y="183.1">Spa</text>
<text x="177.1" y="182.8">146.49</text>
<text x="227.6" y="180.7">g.f.l. 148.57</text>
<text x="281.6" y="185.7" transform="rotate(-90 281.6 185.7)">lip 151.19</text>
<text x="284.4" y="182.7">Garden</text>
<text x="115" y="189.5">144.02</text>
<text x="142.1" y="189.3" transform="rotate(-90 142.1 189.3)">144.78</text>
<text x="148.2" y="190">145.84</text>
<text x="169.1" y="186.8" transform="rotate(-90 169.1 186.8)">145.91</text>
<text x="201.7" y="191.2">eave 151.61</text>
<text x="225.8" y="191.1">lip 151.47</text>
<text x="265.1" y="191.1">eave 151.06</text>
<text x="323.4" y="191">W.M</text>
<text x="331.8" y="190.1" transform="rotate(-90 331.8 190.1)">Picket</text>
<text x="76.2" y="192.7" transform="rotate(-90 76.2 192.7)">Metal</text>
<text x="80.5" y="194.9" transform="rotate(-90 80.5 194.9)">143.18</text>
<text x="85.5" y="194.6">8 high</text>
<text x="92.8" y="196">Garden</text>
<text x="153.8" y="196.9">Row of Vegetation</text>
<text x="174.7" y="196.9">5 high</text>
<text x="200.9" y="193.7">146.58</text>
<text x="205.5" y="196.8">50.29</text>
<text x="225" y="194">146.91</text>
<text x="284.7" y="193.8">148.01</text>
<text x="310.9" y="195">Garden</text>
<text x="322.9" y="194.6">148.641</text>
<text x="331" y="197.7">148.98</text>
<text x="384.2" y="196" transform="rotate(-90 384.2 196)">Approx.</text>
<text x="87.2" y="201.5">Paling</text>
<text x="278.7" y="201.6">fence</text>
<text x="287.2" y="201.5">Wooden</text>
<text x="306.7" y="198.1">148.37</text>
<text x="324.6" y="201.4">fce</text>
<text x="359.7" y="198.1" transform="rotate(-45 359.7 198.1)">149.06</text>
<text x="361.3" y="198.8" transform="rotate(-45 361.3 198.8)">t.k</text>
<text x="381.3" y="201.2" transform="rotate(-90 381.3 201.2)">2725 Proposed</text>
<text x="124.4" y="204.1">8 high</text>
<text x="226.2" y="204.3">eave 150.83</text>
<text x="254.5" y="204.5">lip 150.98</text>
<text x="368.6" y="208.7" transform="rotate(-90 368.6 208.7)">1255 Existing Approx.</text>
<text x="240.2" y="215.9">Timber Clad Cottage</text>
<text x="244.3" y="212.9">Single Storey</text>
<text x="192.3" y="220.1" transform="rotate(-90 192.3 220.1)">lip 150.50</text>
<text x="199" y="221.2" transform="rotate(-90 199 221.2)">Balcony</text>
<text x="203.2" y="219.1" transform="rotate(-90 203.2 219.1)">lip 150.96</text>
<text x="246.3" y="219.2">(Tile Roof)</text>
<text x="271.6" y="218.7">g.f.l 148.36</text>
<text x="349" y="216.6">5 high</text>
<text x="247.8" y="223.7">No.11</text>
<text x="293.4" y="225.4">9340 Approx Existing</text>
<text x="361.6" y="224.4" transform="rotate(-90 361.6 224.4)">Bitumen</text>
<text x="227.9" y="232.1">Line of existing residence</text>
<text x="228" y="235">shown dashed</text>
<text x="290.8" y="235.5">9925 Approx Proposed</text>
<text x="19.8" y="283.8">FOR:</text>
<text x="137.4" y="283.6">AT:</text>
<text x="283.1" y="283.9">SCALE:</text>
<text x="311.6" y="283.9">SHEET:</text>
<text x="340.9" y="283.9">JOB NO:</text>
</g>
<text font-size="2.4" x="343.9" y="196.9">P.Pole</text>
</svg>
